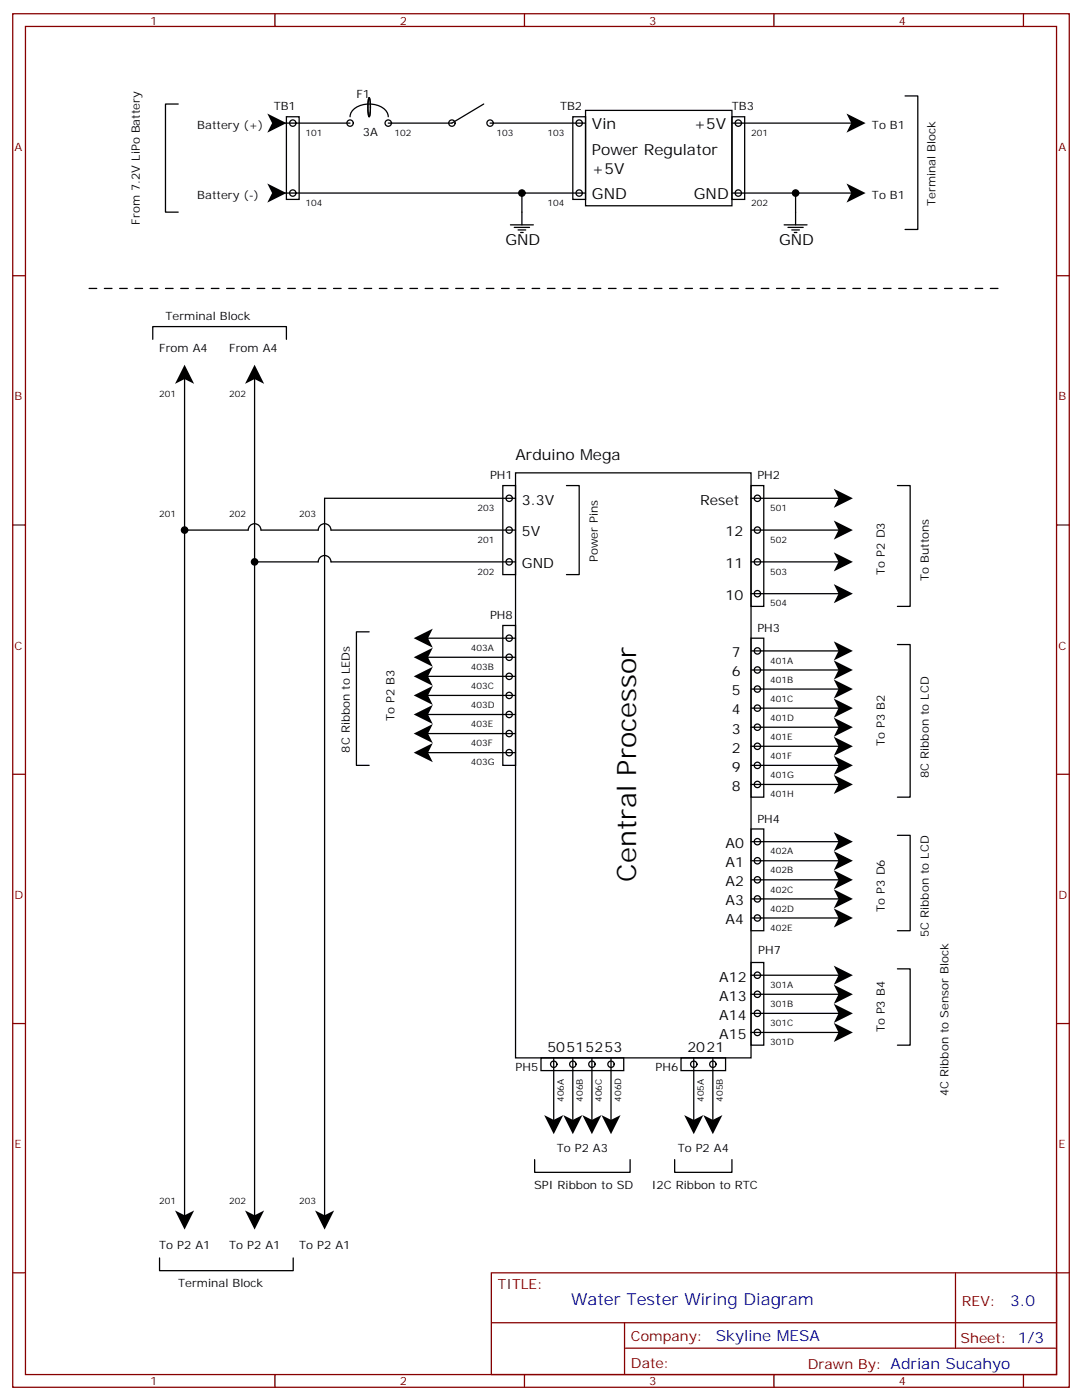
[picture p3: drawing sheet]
<svg xmlns="http://www.w3.org/2000/svg" width="300mm" height="388mm" viewBox="0 0 300 388" stroke-linecap="round" stroke-linejoin="round" font-family="sans-serif">
<g fill="none" stroke="#870000" stroke-width=".35">
<path d="M3.5 3.8h292.8v381h-292.8zM7.1 7.3h285.7v374h-285.7zM76.2 3.8v3.5M145.3 3.8v3.5M214.5 3.8v3.5M283.6 3.8v3.5M3.5 76.5h3.6M292.8 76.5h3.5M3.5 145.6h3.6M292.8 145.6h3.5M3.5 214.8h3.6M292.8 214.8h3.5"/>
<path d="M3.5 283.9h3.6M292.8 283.9h3.5M3.5 353.1h3.6M136.2 353.1h156.6v28.2h-156.6zM264.8 353.1v20.9M292.8 353.1h3.5M136.2 366.9h156.5M173.1 374h119.6M173.1 366.9v14.1M76.2 381.3v3.5M145.3 381.3v3.5M214.5 381.3v3.5"/>
<path d="M283.6 381.3v3.5"/>
</g>
<g fill="#000">
<path d="M74.1 31.5l5.3 2.6-5.3 2.7 1.3-2.7zM234.6 31.5l5.3 2.6-5.3 2.7 1.3-2.7zM74.1 50.9l5.3 2.7-5.3 2.6 1.3-2.6zM234.6 50.9l5.3 2.7-5.3 2.6 1.3-2.6zM51.2 101.2l2.6 5.3-2.6-1.4-2.7 1.4zM70.6 101.2l2.6 5.3-2.6-1.4-2.7 1.4zM231.1 135.6l5.3 2.6-5.3 2.7 1.3-2.7zM231.1 144.4l5.3 2.6-5.3 2.7 1.3-2.7zM231.1 153.2l5.3 2.7-5.3 2.6 1.3-2.6zM114.7 177l5.2-2.6-1.3 2.6 1.3 2.7zM231.1 162l5.3 2.7-5.3 2.6 1.3-2.6zM114.7 198.2l5.2-2.7-1.3 2.7 1.3 2.6z"/>
<path d="M114.7 192.9l5.2-2.6-1.3 2.6 1.3 2.6zM114.7 187.6l5.2-2.6-1.3 2.6 1.3 2.7zM114.7 182.3l5.2-2.6-1.3 2.6 1.3 2.7zM231.1 177.9l5.3 2.7-5.3 2.6 1.3-2.6zM231.1 183.2l5.3 2.6-5.3 2.7 1.3-2.7zM231.1 188.5l5.3 2.6-5.3 2.7 1.3-2.7zM231.1 193.8l5.3 2.6-5.3 2.7 1.3-2.7zM114.7 208.8l5.2-2.7-1.3 2.7 1.3 2.6zM114.7 203.5l5.2-2.7-1.3 2.7 1.3 2.6zM231.1 199.1l5.3 2.6-5.3 2.7 1.3-2.7zM231.1 204.4l5.3 2.6-5.3 2.7 1.3-2.7zM231.1 209.7l5.3 2.6-5.3 2.6 1.3-2.6z"/>
<path d="M231.1 214.9l5.3 2.7-5.3 2.6 1.3-2.6zM231.1 236.1l5.3 2.7-5.3 2.6 1.3-2.6zM231.1 230.8l5.3 2.7-5.3 2.6 1.3-2.6zM231.1 246.7l5.3 2.6-5.3 2.7 1.3-2.7zM231.1 241.4l5.3 2.7-5.3 2.6 1.3-2.6zM231.1 252l5.3 2.6-5.3 2.7 1.3-2.7zM231.1 273.2l5.3 2.6-5.3 2.6 1.3-2.6zM231.1 267.9l5.3 2.6-5.3 2.7 1.3-2.7zM231.1 283.7l5.3 2.7-5.3 2.6 1.3-2.6zM231.1 278.4l5.3 2.7-5.3 2.6 1.3-2.6zM150.8 309.3l2.7 1.3 2.6-1.3-2.6 5.3zM156.1 309.3l2.6 1.3 2.7-1.3-2.7 5.3z"/>
<path d="M161.4 309.3l2.6 1.3 2.7-1.3-2.7 5.3zM166.7 309.3l2.6 1.3 2.7-1.3-2.7 5.3zM189.6 309.3l2.7 1.3 2.6-1.3-2.6 5.3zM194.9 309.3l2.7 1.3 2.6-1.3-2.6 5.3zM48.5 335.8l2.7 1.3 2.6-1.3-2.6 5.3zM67.9 335.8l2.7 1.3 2.6-1.3-2.6 5.3zM87.3 335.8l2.7 1.3 2.6-1.3-2.6 5.3z"/>
</g>
<g fill="none" stroke="#000" stroke-width=".35">
<path d="M49.4 28.9h-3.5v29.9h3.5M77.6 34.1h19.4M79.4 32.4h3.5v22.9h-3.5zM97 32.4a4.3 4.3 0 0 1 4.4-3.5 5.6 5.6 0 0 1 6.1 2.9l.1 .6M102.3 27.1a10.1 10.1 0 0 1 0 5.3 10.1 10.1 0 0 1 0-5.3zM134.1 28.9l-8.9 5.2h-17.6M135.8 34.1h26.5M158.7 32.4h3.6v22.9h-3.6zM162.3 30.6h40.5v26.5h-40.5zM202.8 32.4h3.6v22.9h-3.6zM202.8 34.1h33.6M250.8 26.6h3.6v37.1h-3.6"/>
<path d="M77.6 53.6h84.7M144.6 53.6v8.8M202.8 53.6h33.6M220.5 53.6v8.8M141.5 62.4h6.3M142.5 63.1h4.3M143.6 63.8h2.1M144.3 64.5h.7M217.3 62.4h6.4M218.4 63.1h4.2M219.4 63.8h2.1M220.1 64.5h.7"/>
<path d="M42.3 94.1v-3.5h37.1v3.5M51.2 102.9v236.4M70.6 104.7v234.6M139.3 134.7h3.6v24.7h-3.6zM142.9 131.2h65.2v162.2h-65.2zM142.9 138.2h-52.9v201.1M157 134.7h3.5v24.7h-3.5M208.1 134.7h3.6v33.5h-3.6zM208.1 138.2h24.7M248.7 134.7h3.5v33.5h-3.5M51.2 147h17.6a1.76 1.76 0 0 1 1.8-1.7 1.76 1.76 0 0 1 1.7 1.7h15.9a1.76 1.76 0 0 1 1.8-1.7 1.76 1.76 0 0 1 1.7 1.7h51.2M70.6 155.9h17.6a1.76 1.76 0 0 1 1.8-1.8 1.76 1.76 0 0 1 1.7 1.8h51.2"/>
<path d="M208.1 147h24.7M208.1 155.9h24.7M102.3 175.3h-3.5v37h3.5M118.2 177h24.7M139.3 173.5h3.6v38.8h-3.6zM208.1 177h3.6v44.1h-3.6zM208.1 164.7h24.7M248.7 178.8h3.5v42.3h-3.5M118.2 198.2h24.7M118.2 192.9h24.7M118.2 187.6h24.7M118.2 182.3h24.7"/>
<path d="M208.1 180.6h24.7M208.1 185.8h24.7M208.1 191.1h24.7M208.1 196.4h24.7M118.2 208.8h24.7M118.2 203.5h24.7M208.1 201.7h24.7M208.1 207h24.7M208.1 212.3h24.7M208.1 217.6h24.7M208.1 229.9h3.6v28.3h-3.6zM208.1 238.8h24.7"/>
<path d="M208.1 233.5h24.7M248.7 231.7h3.5v26.5h-3.5M208.1 249.3h24.7M208.1 244.1h24.7M208.1 254.6h24.7M208.1 267h3.6v22.9h-3.6zM208.1 275.8h24.7M208.1 270.5h24.7M248.7 268.7h3.5v21.2h-3.5M149.9 293.4h23v3.6h-23zM153.5 293.4v19.4M158.7 293.4v19.4"/>
<path d="M164 293.4v19.4M169.3 293.4v19.4M188.7 293.4h12.4v3.6h-12.4zM192.3 293.4v19.4M197.6 293.4v19.4M208.1 286.4h24.7M208.1 281.1h24.7M148.2 321.7v3.5h26.4v-3.5M187 321.7v3.5h15.8v-3.5M44.2 348.9v3.6h37.1v-3.6"/>
<circle cx="81.1" cy="34.1" r=".88"/>
<circle cx="97" cy="34.1" r=".88"/>
<circle cx="107.6" cy="34.1" r=".88"/>
<circle cx="125.2" cy="34.1" r=".88"/>
<circle cx="135.8" cy="34.1" r=".88"/>
<circle cx="160.5" cy="34.1" r=".88"/>
<circle cx="204.6" cy="34.1" r=".88"/>
<circle cx="81.1" cy="53.6" r=".88"/>
<circle cx="160.5" cy="53.6" r=".88"/>
<circle cx="204.6" cy="53.6" r=".88"/>
<circle cx="141.1" cy="138.2" r=".88"/>
<circle cx="209.9" cy="138.2" r=".88"/>
<circle cx="141.1" cy="147" r=".88"/>
<circle cx="141.1" cy="155.9" r=".88"/>
<circle cx="209.9" cy="147" r=".88"/>
<circle cx="209.9" cy="155.9" r=".88"/>
<circle cx="141.1" cy="177" r=".88"/>
<circle cx="209.9" cy="164.7" r=".88"/>
<circle cx="141.1" cy="198.2" r=".88"/>
<circle cx="141.1" cy="187.6" r=".88"/>
<circle cx="141.1" cy="182.3" r=".88"/>
<circle cx="141.1" cy="192.9" r=".88"/>
<circle cx="209.9" cy="191.1" r=".88"/>
<circle cx="209.9" cy="196.4" r=".88"/>
<circle cx="209.9" cy="185.8" r=".88"/>
<circle cx="209.9" cy="180.6" r=".88"/>
<circle cx="141.1" cy="203.5" r=".88"/>
<circle cx="141.1" cy="208.8" r=".88"/>
<circle cx="209.9" cy="207" r=".88"/>
<circle cx="209.9" cy="201.7" r=".88"/>
<circle cx="209.9" cy="212.3" r=".88"/>
<circle cx="209.9" cy="217.6" r=".88"/>
<circle cx="209.9" cy="238.8" r=".88"/>
<circle cx="209.9" cy="233.5" r=".88"/>
<circle cx="209.9" cy="249.3" r=".88"/>
<circle cx="209.9" cy="244.1" r=".88"/>
<circle cx="209.9" cy="254.6" r=".88"/>
<circle cx="209.9" cy="275.8" r=".88"/>
<circle cx="209.9" cy="270.5" r=".88"/>
<circle cx="153.5" cy="295.2" r=".88"/>
<circle cx="158.8" cy="295.2" r=".88"/>
<circle cx="164" cy="295.2" r=".88"/>
<circle cx="169.3" cy="295.2" r=".88"/>
<circle cx="192.3" cy="295.2" r=".88"/>
<circle cx="197.6" cy="295.2" r=".88"/>
<circle cx="209.9" cy="286.4" r=".88"/>
<circle cx="209.9" cy="281.1" r=".88"/>
</g>
<path d="M24.7 80h252.2" fill="none" stroke="#000" stroke-width=".35" stroke-dasharray="2.1 2.1"/>
<g fill="#000" stroke="#000" stroke-width=".35">
<circle cx="144.6" cy="53.6" r=".88"/>
<circle cx="220.5" cy="53.6" r=".88"/>
<circle cx="51.2" cy="147" r=".88"/>
<circle cx="70.6" cy="155.9" r=".88"/>
</g>
<text font-size="7.4" x="176.3" y="244.5" transform="rotate(-90 176.3 244.5)">Central Processor</text>
<text font-size="4.6" fill="#00f" x="158.3" y="362.1">Water Tester Wiring Diagram</text>
<g font-size="4.2">
<text x="164" y="35.9">Vin</text>
<text x="192.3" y="35.9">+5V</text>
<text x="164" y="43">Power Regulator</text>
<text x="164" y="48.3">+5V</text>
<text x="164" y="55.3">GND</text>
<text x="192.3" y="55.3">GND</text>
<text x="140.1" y="68">GND</text>
<text x="215.9" y="68">GND</text>
<text x="142.9" y="127.6">Arduino Mega</text>
</g>
<g font-size="4.2" fill="#00f">
<text x="280" y="362.3">3.0</text>
<text x="198.3" y="371.9">Skyline MESA</text>
</g>
<g font-size="3.9">
<text x="144.6" y="140">3.3V</text>
<text x="194" y="140">Reset</text>
<text x="144.6" y="148.8">5V</text>
<text x="201.1" y="148.8">12</text>
<text x="144.6" y="157.6">GND</text>
<text x="201.1" y="157.6">11</text>
<text x="201.1" y="166.4">10</text>
<text x="202.8" y="182.3">7</text>
<text x="202.8" y="187.6">6</text>
<text x="202.8" y="192.9">5</text>
<text x="202.8" y="203.5">3</text>
<text x="202.8" y="198.2">4</text>
<text x="202.8" y="208.8">2</text>
<text x="202.8" y="214.1">9</text>
<text x="202.8" y="219.4">8</text>
<text x="201.1" y="235.2">A0</text>
<text x="201.1" y="240.5">A1</text>
<text x="201.1" y="245.8">A2</text>
<text x="201.1" y="251.1">A3</text>
<text x="201.1" y="256.4">A4</text>
<text x="199.3" y="272.3">A12</text>
<text x="199.3" y="277.6">A13</text>
<text x="199.3" y="282.9">A14</text>
<text x="151.7" y="291.7">50515253</text>
<text x="190.5" y="291.7">2021</text>
<text x="199.3" y="288.1">A15</text>
</g>
<g font-size="3.9" fill="#800">
<text x="137.9" y="357.6">TITLE:</text>
<text x="266.6" y="362.3">REV:</text>
<text x="174.8" y="371.8">Company:</text>
<text x="266.2" y="372.5">Sheet: 1/3</text>
<text x="174.8" y="379.5">Date:</text>
<text x="223.9" y="379.6">Drawn By: Adrian Sucahyo</text>
</g>
<g font-size="3.2" fill="#800">
<text x="41.6" y="6.8">1</text>
<text x="110.8" y="6.8">2</text>
<text x="179.9" y="6.8">3</text>
<text x="249.1" y="6.8">4</text>
<text x="4.1" y="41.9">A</text>
<text x="293.3" y="41.9">A</text>
<text x="4.1" y="111.1">B</text>
<text x="293.3" y="111.1">B</text>
<text x="4.1" y="180.2">C</text>
<text x="293.3" y="180.2">C</text>
<text x="4.1" y="249.3">D</text>
<text x="293.3" y="249.3">D</text>
<text x="4.1" y="318.5">E</text>
<text x="293.3" y="318.5">E</text>
<text x="41.6" y="384.3">1</text>
<text x="110.8" y="384.3">2</text>
<text x="179.9" y="384.3">3</text>
<text x="249.1" y="384.3">4</text>
</g>
<g font-size="3.2">
<text x="98.8" y="27.1">F1</text>
<text x="54.7" y="35.9">Battery (+)</text>
<text x="75.8" y="30.6">TB1</text>
<text x="155.2" y="30.6">TB2</text>
<text x="202.8" y="30.6">TB3</text>
<text x="241.7" y="35.9">To B1</text>
<text x="100.5" y="37.7">3A</text>
<text x="54.7" y="55.3">Battery (-)</text>
<text x="241.7" y="55.3">To B1</text>
<text x="259.3" y="57.1" transform="rotate(-90 259.3 57.1)">Terminal Block</text>
<text x="38.7" y="62.4" transform="rotate(-90 38.7 62.4)">From 7.2V LiPo Battery</text>
<text x="45.9" y="88.7">Terminal Block</text>
<text x="44.1" y="97.6">From A4</text>
<text x="63.5" y="97.6">From A4</text>
<text x="135.8" y="132.9">PH1</text>
<text x="209.9" y="132.9">PH2</text>
<text x="165.7" y="155.8" transform="rotate(-90 165.7 155.8)">Power Pins</text>
<text x="245.2" y="159.4" transform="rotate(-90 245.2 159.4)">To P2 D3</text>
<text x="257.4" y="161.1" transform="rotate(-90 257.4 161.1)">To Buttons</text>
<text x="135.8" y="171.7">PH8</text>
<text x="209.9" y="175.3">PH3</text>
<text x="109.4" y="200" transform="rotate(-90 109.4 200)">To P2 B3</text>
<text x="96.9" y="208.8" transform="rotate(-90 96.9 208.8)">8C Ribbon to LEDs</text>
<text x="245.2" y="207" transform="rotate(-90 245.2 207)">To P3 B2</text>
<text x="257.4" y="215.8" transform="rotate(-90 257.4 215.8)">8C Ribbon to LCD</text>
<text x="209.9" y="228.2">PH4</text>
<text x="245.2" y="252.9" transform="rotate(-90 245.2 252.9)">To P3 D6</text>
<text x="257.4" y="259.9" transform="rotate(-90 257.4 259.9)">5C Ribbon to LCD</text>
<text x="210.2" y="264.6">PH7</text>
<text x="245.2" y="286.4" transform="rotate(-90 245.2 286.4)">To P3 B4</text>
<text x="142.9" y="297">PH5</text>
<text x="181.7" y="297">PH6</text>
<text x="262.8" y="304" transform="rotate(-90 262.8 304)">4C Ribbon to Sensor Block</text>
<text x="154.3" y="319.5">To P2 A3</text>
<text x="187.8" y="319.5">To P2 A4</text>
<text x="148" y="329.9">SPI Ribbon to SD</text>
<text x="180.6" y="329.9">I2C Ribbon to RTC</text>
<text x="44.1" y="346.4">To P2 A1</text>
<text x="63.5" y="346.4">To P2 A1</text>
<text x="82.9" y="346.4">To P2 A1</text>
<text x="49.4" y="356.9">Terminal Block</text>
</g>
<g font-size="2.5">
<text x="84.7" y="37.7">101</text>
<text x="109.4" y="37.7">102</text>
<text x="137.6" y="37.7">103</text>
<text x="151.7" y="37.7">103</text>
<text x="208.1" y="37.7">201</text>
<text x="84.7" y="57.1">104</text>
<text x="151.7" y="57.1">104</text>
<text x="208.1" y="57.1">202</text>
<text x="44.1" y="110">201</text>
<text x="63.5" y="110">202</text>
<text x="44.1" y="143.5">201</text>
<text x="63.5" y="143.5">202</text>
<text x="82.9" y="143.5">203</text>
<text x="132.3" y="141.7">203</text>
<text x="213.4" y="141.7">501</text>
<text x="132.3" y="150.6">201</text>
<text x="213.4" y="150.6">502</text>
<text x="132.3" y="159.4">202</text>
<text x="213.4" y="159.4">503</text>
<text x="213.4" y="168.2">504</text>
<text x="130.5" y="185.8">403B</text>
<text x="130.5" y="180.6">403A</text>
<text x="213.4" y="184.1">401A</text>
<text x="130.5" y="191.1">403C</text>
<text x="213.4" y="189.4">401B</text>
<text x="130.5" y="196.4">403D</text>
<text x="213.4" y="194.7">401C</text>
<text x="130.5" y="201.7">403E</text>
<text x="213.4" y="200">401D</text>
<text x="130.5" y="207">403F</text>
<text x="213.4" y="205.2">401E</text>
<text x="130.5" y="212.3">403G</text>
<text x="213.4" y="210.5">401F</text>
<text x="213.4" y="215.8">401G</text>
<text x="213.4" y="221.1">401H</text>
<text x="213.4" y="237">402A</text>
<text x="213.4" y="242.3">402B</text>
<text x="213.4" y="247.6">402C</text>
<text x="213.4" y="252.9">402D</text>
<text x="213.4" y="258.2">402E</text>
<text x="213.4" y="274">301A</text>
<text x="213.4" y="279.3">301B</text>
<text x="213.4" y="284.6">301C</text>
<text x="213.4" y="289.9">301D</text>
<text x="156.2" y="305.7" transform="rotate(-90 156.2 305.7)">406A</text>
<text x="161.5" y="305.6" transform="rotate(-90 161.5 305.6)">406B</text>
<text x="166.8" y="305.7" transform="rotate(-90 166.8 305.7)">406C</text>
<text x="172.1" y="305.6" transform="rotate(-90 172.1 305.6)">406D</text>
<text x="195.1" y="305.7" transform="rotate(-90 195.1 305.7)">405A</text>
<text x="200.3" y="305.6" transform="rotate(-90 200.3 305.6)">405B</text>
<text x="44.1" y="334">201</text>
<text x="63.5" y="334">202</text>
<text x="82.9" y="334">203</text>
</g>
</svg>
